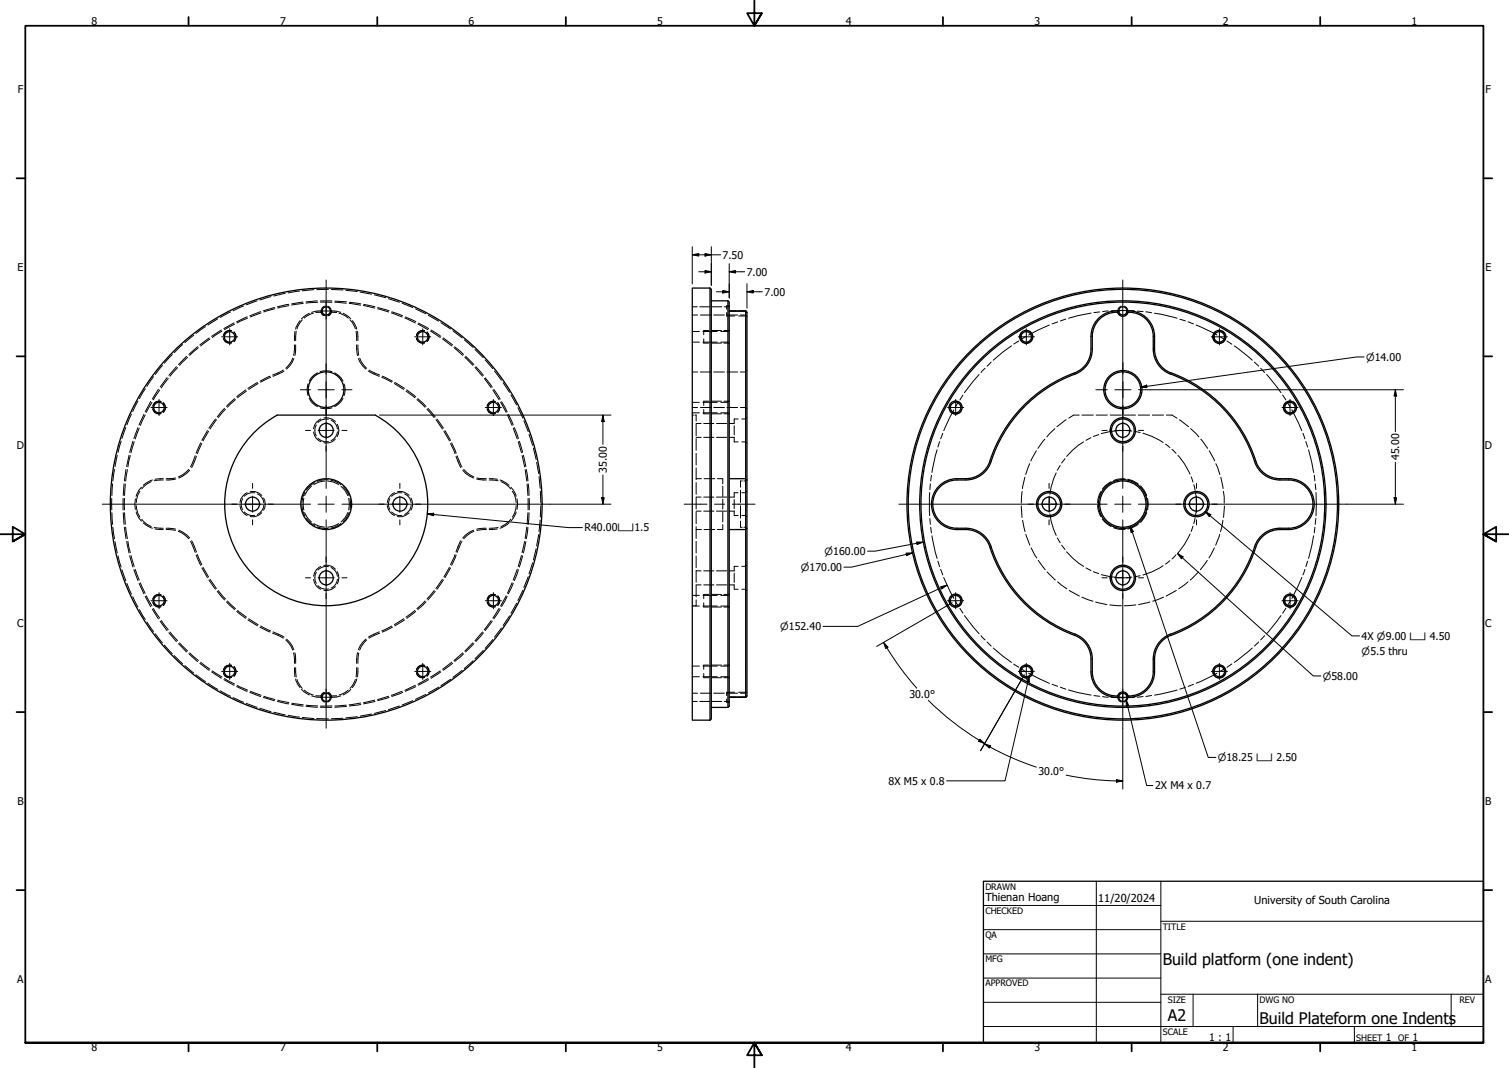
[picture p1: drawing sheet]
<svg xmlns="http://www.w3.org/2000/svg" width="594mm" height="420mm" viewBox="0 0 594 420" stroke-linecap="round" stroke-linejoin="round" font-family="sans-serif">
<!-- layer: Hidden (ANSI) -->
<g fill="none" stroke="#000" stroke-width=".39">
<path d="M101.2 118.3l-4.2 1.6M106.7 116.7l-4.4 1.3M112.3 115.4l-4.5 1M113.7 119.7l-4.5 1M117.9 114.5l-4.5 .7M119.3 118.9l-4.5 .6M119.4 119.4l-4.5 .6M123.6 114l-4.6 .4M125 118.4l-4.5 .4M125 118.9l-4.5 .3M126.1 118.4h4.6M126.2 118.9h4.5"/>
<path d="M129.3 113.8l-4.6 .2M130.4 113.9l4.6 .2M131.8 118.9l4.5 .4M131.8 118.5l4.6 .2M136.1 114.2l4.6 .5M137.5 119.4l4.5 .7M137.5 118.9l4.5 .6M141.8 114.9l4.4 .8M143.2 119.7l4.4 1M147.4 116l4.4 1.1M152.9 117.5l4.3 1.4M158.3 119.3l4.2 1.7"/>
<path d="M67.8 139.5l-3.1 3.4M71.9 135.6l-3.3 3.1M76.3 131.9l-3.5 2.9M77.8 136.4l-3.4 3M78.1 136.8l-3.4 3M80.9 128.5l-3.7 2.7M82.4 132.9l-3.7 2.8M82.6 133.4l-3.6 2.7M85.7 125.5l-3.8 2.4M87.1 129.8l-3.8 2.5M87.4 130.3l-3.8 2.5M87.9 133a2.38 2.38 0 0 0 3.3 1.9"/>
<path d="M90.7 122.7l-4 2.2M91.2 130.1a2.52 2.52 0 0 0-3.3 1.9M92.1 130.6a2.61 2.61 0 0 1 0 3.8M92.1 127l-4 2.3M92.3 127.6l-3.9 2.1M95.9 120.4l-4.1 1.9M97.3 124.6l-4.1 2M97.5 125.1l-4.2 1.9M102.6 122.6l-4.2 1.6M102.8 123.1l-4.2 1.6M108.1 120.9l-4.4 1.4M108.2 121.5l-4.3 1.2"/>
<path d="M113.7 120.2l-4.4 1M116 135.7l-.4 4M116.1 130.4l-.1 3.6M116.4 135.7l-.3 4.2M116.6 130.3l-.2 3.7M118.1 126.2l-1.6 2.6-.1 .7M119 125.8l-.9 1.1-1.1 2.4M121.8 123.2l-3.1 2.3M123.3 123.2l-2.4 1-1.1 .9M125.3 122.4l-2.6 .5M126 122.3h.8l-.1 .2M126.4 122.9l.3 .6 .8 .7"/>
<path d="M126.4 122.9l-2.1 .1M126.5 122.7l-.1 .2M130.4 122.7l.1 .2M130.5 122.9l-.3 .6-.9 .7M130.5 122.9l2 .1M130.8 122.3h-.8l.2 .2M131.6 122.4l2.6 .5M133.5 123.2l2.5 1 1.1 .9M135.1 123.2l3 2.3M137.8 125.8l.9 1.1 1.2 2.4M138.7 126.2l1.8 3.3M140.2 130.3l.2 3.7"/>
<path d="M140.4 135.7l.4 4.2M140.7 130.4l.2 3.6M140.9 135.7l.3 4M143.1 120.2l4.4 1M148.7 121.5l4.3 1.2M148.7 121l4.5 1.3M154.1 123.1l4.2 1.6M154.2 122.7l4.3 1.5M159.4 125.1l4.1 1.9M159.6 124.7l4.1 1.8M163.6 121.5l4 2M164 133a2.38 2.38 0 0 0 3.2 1.9"/>
<path d="M164.5 127.5l4 2.2M164.7 127.1l4 2.2M167.2 130.1a2.47 2.47 0 0 0-3.2 1.9M168.1 130.6a2.61 2.61 0 0 1 0 3.8M168.7 124.1l4 2.2M169.5 130.3l3.8 2.5M169.7 129.8l3.8 2.5M173.6 127l3.8 2.5M174.2 133.3l3.7 2.8M174.5 132.9l3.7 2.8M178.3 130.2l3.6 2.7M178.8 136.8l3.4 3"/>
<path d="M179 136.4l3.5 3M182.8 133.7l3.4 3M187 137.5l3.2 3.3M272.5 120.7h2M272.5 123.9h2.1M272.5 130.4h2.8M272.5 134.6h2.8M275.5 120.7h3.8M275.7 123.9h4.2M276.7 130.4h5.7M276.7 134.6h5.7M277.1 130v1.7"/>
<path d="M277.1 133.3v1.7M280.3 120.7h3.9M281 123.9h4.2M283.8 134.6l2.9 .1M285.1 120.7h2M286.1 120.3v1.3M286.1 123v1.3M286.2 123.9h4.2M286.7 130.3l-2.9 .1M286.9 134.9l.2 .1M287.1 130l-.2 .1M291.5 123.9l2.3 .2"/>
<path d="M293.6 122.4l.2 .1M293.9 122.7l.2 .2M293.9 124.2l.2 .2M54.3 157.8l-2 4.1M57.2 153l-2.3 3.8M59.3 158l-2.2 4M59.8 158.3l-2.2 3.9M60.5 148.2l-2.7 3.8M62.4 153.1l-2.5 3.9M62.9 153.5l-2.5 3.8M63.4 157.9a2.47 2.47 0 0 0-3.3 1.9M63.9 143.7l-2.7 3.6"/>
<path d="M64.3 158.4a2.61 2.61 0 0 1 0 3.8M65.8 148.6l-2.7 3.7M66.2 148.9l-2.7 3.7M69.5 144.3l-3 3.4M69.9 144.6l-3 3.4M73.5 140.2l-3.2 3.2M73.9 140.6l-3.2 3.1M92.4 156.8l-3.2 3.1M92.7 157.2l-3.2 3M96.7 153.4l-3.5 2.7M97 153.8l-3.5 2.7M101.3 150.5l-3.7 2.3"/>
<path d="M101.6 150.9l-3.7 2.3M106.3 148l-3.9 2M106.6 148.4l-4 1.9M111.5 145.6l-4.2 2M111.8 146l-4.3 2.1M115.3 140.9l-.7 1.4-2.1 2.6M115.7 141.1l-.7 1.5-2.2 2.6M121.3 151a7 7 0 0 0 0 4.6M121.7 156.7l.8 1.3 2.5 2M125 146.7l-2.5 1.9-.8 1.3M126 146.2a7.2 7.2 0 0 1 4.7 0M131.8 146.7l2.4 1.9 .9 1.3"/>
<path d="M135.1 156.7l-.9 1.3-2.4 2M135.4 151a6.1 6.1 0 0 1 0 4.6M141.1 141.1l.7 1.5 2.2 2.6M141.6 140.9l.6 1.4 2.1 2.6M145 146l4.3 2.1M145.4 145.6l4.1 2M150.3 148.4l3.9 1.9M150.5 148l4 2M155.3 150.9l3.6 2.3M155.4 150.5l3.9 2.3M159.8 153.8l3.5 2.7M160.1 153.4l3.5 2.7"/>
<path d="M164.1 157.2l3.2 3M164.5 156.8l3.2 3.1M183 140.5l3.2 3.2M183.3 140.2l3.3 3.2M187 144.6l2.9 3.4M187.3 144.3l3 3.4M190.7 148.9l2.7 3.6M191 141.6l3 3.4M191 148.6l2.8 3.7M194.1 153.5l2.4 3.8M194.4 153.2l2.5 3.8M194.7 146l2.7 3.6"/>
<path d="M195 157.9a2.47 2.47 0 0 0-3.2 1.9M196 158.4a2.61 2.61 0 0 1 0 3.8M197.1 158.2l2.2 4M197.5 158l2.1 4M198.1 150.5l2.5 3.8M201.2 155.4l2.2 3.9M272.5 158.3h2.8M272.5 146.3h2.1M275.7 146.3h4.2M276.7 158.3h5.7M277.1 157.8v1.7M281 146.3h4.2"/>
<path d="M286.2 146.3h4.2M286.7 158.1l-2.9 .2M287.1 157.8l-.2 .1M293.8 146.2l-2.3 .1M294.1 145.8l-.2 .2M46.2 179.1l-.9 4.5M47.7 173.6l-1.2 4.4M49.5 168.2l-1.5 4.3M50.8 179.1l-1 4.5M51.3 179.2l-.9 4.5M51.8 162.9l-1.8 4.2M52.3 173.6l-1.2 4.4"/>
<path d="M52.8 173.8l-1.2 4.3M54.3 168.3l-1.6 4.2M54.8 168.4l-1.6 4.3M56.6 163l-1.9 4.2M57.1 163.2l-1.9 4.2M60.1 160.8a2.38 2.38 0 0 0 3.3 1.9M76.8 179.3l-1.8 4.3M77.3 179.5l-1.9 4.4M79 174.2l-1.8 4.1M79.4 174.5l-1.7 4M81.7 169.4l-2.2 3.9M82.1 169.7l-2.2 3.8"/>
<path d="M84.8 164.9l-2.6 3.5M85.2 165.1l-2.5 3.7M88.4 160.6l-2.9 3.4M88.8 161l-2.9 3.3M123.4 170a4.9 4.9 0 0 0 2.9 3.8M124.5 167.2a4.4 4.4 0 0 0 0 4.3M125.2 172.4a4.4 4.4 0 0 0 4.1 1.3M126 160.4a7.2 7.2 0 0 0 4.7 0M126.3 164.8a4.8 4.8 0 0 0-2.9 3.9M127.5 164.4a4.8 4.8 0 0 1 4.5 1.5M129.3 165a4.3 4.3 0 0 0-4.1 1.3M130.4 165.3a4.4 4.4 0 0 1 2.4 3.5"/>
<path d="M132 172.7a4.3 4.3 0 0 1-4.5 1.5M132.8 166.9a4.9 4.9 0 0 1 0 4.8M132.8 169.9a4.4 4.4 0 0 1-2.4 3.5M168.1 161l2.8 3.3M168.5 160.6l2.8 3.4M171.6 165.1l2.6 3.7M172 164.9l2.6 3.5M174.8 169.7l2.1 3.8M175.2 169.4l2.2 3.9M177.4 174.5l1.7 4M177.8 174.2l1.8 4.1M179.5 179.5l1.9 4.4"/>
<path d="M180 179.3l1.9 4.3M191.8 160.8a2.38 2.38 0 0 0 3.2 1.9M199.8 163.2l1.8 4.2M200.2 163l1.9 4.2M202.1 168.4l1.5 4.3M202.5 168.3l1.6 4.2M203.9 160.4l2 4.1M204 173.8l1.3 4.3M204.5 173.6l1.2 4.4M205.5 179.2l1.1 4.5M206.1 179.1l.9 4.5M206.2 165.5l1.8 4.3"/>
<path d="M208.3 170.9l1.4 4.3M210 176.3l1.1 4.5M272.5 163.3h.5M272.5 162.4h2.8M272.5 160.3h2.1M273.6 163.3h.5v2.4M274.1 166.8v4.6M274.1 172.6v4.5M274.1 178.4v4.5M274.1 166.6h1.9M274.1 172.1h1.9M275.7 160.3h4.2"/>
<path d="M276.7 162.4h5.7M277.1 161.1v1.7M277.1 166.6h4M277.1 172.1h4M281 160.3h4.2M282.1 166.6h4M282.1 172.1h4M283.8 162.4l2.9 .1M286.2 160.3h4.2M286.9 162.7l.2 .2M287.1 172.1l2-.1v1.8h1.5M289.1 167.5v3.6"/>
<path d="M290.6 164.8h-1.5v1.8h-2M291.5 160.3l2.3 .2M292 173.8l1.8 .2M293.8 164.6l-1.8 .2M293.9 174.2l.2 .1M293.9 160.6l.2 .2M294.1 164.3l-.2 .2M408 177.3l-2.2 4M411.4 172.8l-2.8 3.6M415.3 168.6l-3.2 3.3M419.7 165.1l-3.6 2.8M424.9 163.3h-2.2l-1.9 1.2"/>
<path d="M426 163.3h4.4M431.5 163.3h4.4M437.1 163.3h4.4M442.6 163.3h4.4M448.1 163.3h4.5M453.6 163.3h4.5M459.2 163.3h2.2l2 1.2M464.3 165.1l3.6 2.8M468.8 168.6l3.2 3.3M472.8 172.8l2.6 3.6M476.1 177.3l2.1 4M44 196.1v4.5"/>
<path d="M44.3 190.4l-.2 4.5M45.1 184.7l-.7 4.5M48.5 196.1v4.5M48.8 190.4l-.3 4.5M49 196.1v4.5M49.3 190.4l-.3 4.5M49.6 184.7l-.6 4.5M50.2 184.8l-.7 4.5M53.3 196.3l-.2 2.1 .2 2M53.7 198.9l.6 3.1 .8 1.4M55.1 193.3l-.8 1.4-.6 3M55.7 191.7l-1 1.1-1.1 2.4"/>
<path d="M59.6 189.5a7.8 7.8 0 0 0-3.8 2.8M60 188.8l-3.6 2.1M64.3 188.3l-3.3 .3M64.3 188.8l-3.6 .3M69 188l-3.6 .3M69.2 188.4l-3.8 .4M74.3 184.7l-2.6 2.2-1.5 .7M74.7 185l-1.2 1.2-3.1 1.9M94.5 198.9a4.5 4.5 0 0 0 2.8 3.9M95.5 196.2a4.2 4.2 0 0 0 0 4.2M97.3 193.8a4.9 4.9 0 0 0-2.8 3.9M98.5 193.5a4.5 4.5 0 0 1 4.6 1.4"/>
<path d="M100.3 193.9a4.2 4.2 0 0 0-4.1 1.3M101.3 194.3a4.2 4.2 0 0 1 2.5 3.5M103.8 195.9a4.8 4.8 0 0 1 0 4.8M103.8 198.9a4.4 4.4 0 0 1-2.5 3.5M118.9 198.9l.4 2.3 .8 1.9M119.6 196.1a8.2 8.2 0 0 0 0 4.5M120.1 193.6l-.8 1.8-.4 2.4M122.6 191.3a8.3 8.3 0 0 0-2.6 3.7M124 189.8l-1.4 .9-2 2M127.8 189.3a7.7 7.7 0 0 0-4.2 1.4M129 189.3a7.7 7.7 0 0 1 4.3 1.4M129.2 188.8l-1.2-.1-3 .7"/>
<path d="M130.3 189l1.5 .3 2.4 1.4M134.2 191.3a8.3 8.3 0 0 1 2.7 3.7M135.1 191.4l1.2 1.4 1.2 2.3M137.2 196.1a8.2 8.2 0 0 1 0 4.5M137.8 196.1l.2 2.3-.2 2.1M152.5 198.9a4.9 4.9 0 0 0 2.8 3.9M153.5 196.2a4.2 4.2 0 0 0 0 4.2M155.3 193.8a4.8 4.8 0 0 0-2.8 3.9M156.5 193.5a4.5 4.5 0 0 1 4.5 1.4M158.2 193.9a4.2 4.2 0 0 0-4 1.3M159.3 194.3a4.1 4.1 0 0 1 2.6 3.5M161.8 195.9a4.8 4.8 0 0 1 0 4.8"/>
<path d="M161.9 198.9a4.3 4.3 0 0 1-2.6 3.5M182.2 185l1.1 1.2 3.1 1.9M182.6 184.7l2.6 2.2 1.4 .7M187.6 188.4l3.9 .4M187.8 188l3.7 .3M192.6 188.3l3.2 .3M192.6 188.8l3.5 .3M196.8 188.8l2.5 1.2 1.1 .9M197.2 189.5a8.3 8.3 0 0 1 3.8 2.8M201.2 191.7l.9 1.1 1.1 2.4M201.7 193.3l.9 1.4 .6 3M203.2 198.9l-.6 3.1-.9 1.4"/>
<path d="M203.5 196.3l.3 2.1-.3 2M206.8 184.8l.6 4.5M207.2 184.7l.6 4.5M207.5 190.4l.3 4.5M207.9 196.1v4.5M208 190.4l.3 4.5M208.3 196.1v4.5M211.3 181.9l.8 4.5M212.2 187.5l.5 4.6M212.7 193.2l.2 4.6M212.9 198.9l-.2 4.5M274.1 188.3h2.1"/>
<path d="M274.1 184.1v4.6M274.1 189.8v4.7M274.1 195.6v4.7M274.1 195.6h1.9M277.1 195.6h4M277.2 188.3h4.2M282.1 195.6h4M282.4 188.3h2.1v2.1M284.5 191.3v4M284.5 196.3v4M287.1 195.6h2M289.1 196.5v3.6"/>
<path d="M290.6 193.8h-1.5v1.8M291.5 192.8v4.9M291.5 198.9v4.9M292.2 189.2h-.7v2.4M293.8 193.7l-1.8 .1M293.8 189l-.9 .2M294.1 193.3l-.2 .2M294.1 188.7l-.2 .2M402.1 199.1l.3 4.5M402.4 193.3l-.3 4.6M403.5 187.7l-1 4.5M405.4 182.4l-1.6 4.3"/>
<path d="M432.1 198.9l.1 1.4 1.2 2.9M433.4 193.4l-1.2 3-.1 1.4M437.4 189.5l-2.4 1.7-1 1.2M442.9 188.4l-2.8 .1-1.7 .5M444 188.5l1.8 .6 2.3 1.3M449 191.2l1.3 1.6 1.1 2.2M451.7 196.1a8.2 8.2 0 0 1 0 4.5M478.7 182.4l1.6 4.3M480.6 187.7l.9 4.5M481.6 193.3l.4 4.6M482 199.1l-.3 4.5M44.1 201.7l.2 4.6"/>
<path d="M44.4 207.4l.7 4.5M45.3 213.1l.9 4.4M46.5 218.7l1.2 4.4M48.5 201.7l.3 4.6M49 207.4l.6 4.5M49 201.7l.3 4.5M49.5 207.4l.7 4.5M49.8 213.1l1 4.4M50.4 213l.9 4.4M51.1 218.7l1.2 4.4M51.6 218.5l1.2 4.4M53.6 201.4l1.1 2.5 1 1.1"/>
<path d="M55.8 204.3a7.8 7.8 0 0 0 3.8 2.8M56.4 205.7l3.6 2.1M60.7 207.5l3.6 .3M61 208.1l3.3 .2M65.4 208.3l3.6 .4M65.4 207.8l3.8 .4M70.2 209l1.5 .7 2.6 2.2M70.4 208.6l3.1 1.8 1.2 1.2M75 213l1.8 4.3M75.4 212.7l1.9 4.4M77.2 218.4l1.8 4M77.7 218.2l1.7 4"/>
<path d="M96.2 201.4a4.2 4.2 0 0 0 4.1 1.3M103.1 201.7a4.9 4.9 0 0 1-4.6 1.5M120 201.7a8.3 8.3 0 0 0 2.6 3.6M120.6 203.9l2 2 1.4 .9M123.6 206a7.7 7.7 0 0 0 4.2 1.4M125 207.2l3 .7h1.2M133.3 206a7.7 7.7 0 0 1-4.3 1.4M134.2 205.9l-2.4 1.5-1.5 .4M136.9 201.7a8.3 8.3 0 0 1-2.7 3.6M137.5 201.5l-1.2 2.3-1.2 1.4M154.2 201.4a4.4 4.4 0 0 0 4 1.3M161 201.7a4.9 4.9 0 0 1-4.5 1.5"/>
<path d="M179.1 218.2l-1.7 4M179.6 218.4l-1.8 4M181.4 212.7l-1.9 4.4M181.9 213l-1.9 4.3M186.4 208.6l-3.1 1.8-1.1 1.2M186.6 209l-1.4 .7-2.6 2.2M191.5 208.3l-3.7 .4M191.5 207.8l-3.9 .4M195.8 208.1l-3.2 .2M196.1 207.5l-3.5 .3M200.4 205.7l-1.1 .9-2.5 1.2M201 204.3a8.3 8.3 0 0 1-3.8 2.8"/>
<path d="M203.2 201.4l-1.1 2.5-.9 1.1M205.3 218.5l-1.3 4.4M205.7 218.7l-1.2 4.4M206.6 213l-1.1 4.4M207 213.1l-.9 4.4M207.4 207.4l-.6 4.5M207.8 207.4l-.6 4.5M207.8 201.7l-.3 4.5M208.3 201.7l-.3 4.6M211.1 215.9l-1.1 4.4M212.1 210.3l-.8 4.5M212.7 204.6l-.5 4.5"/>
<path d="M274.1 208.3h2.1M274.1 201.4v4.6M274.1 207.2v4.6M274.1 213v4.5M274.1 218.7v4.6M274.1 201.1h1.9M277.1 201.1h4M277.2 208.3h4.2M282.1 201.1h4M284.5 201.3v4M284.5 206.4v1.9h-2.1M287.1 201.1h2"/>
<path d="M289.1 201v1.8h1.5M291.5 205v2.4h.7M292 202.8l1.8 .2M292.9 207.4l.9 .2M293.9 203.2l.2 .1M293.9 207.8l.2 .1M402.6 204.7l.9 4.4M403.9 210.2l1.5 4.3M406 215.6l2.2 3.9M434 204.2l1 1.2 2.4 1.7M438.4 207.6l1.7 .5 2.8 .2M448.1 206.2l-2.3 1.4-1.8 .5"/>
<path d="M451.4 201.7l-1.1 2.2-1.3 1.6M478.1 215.6l-2.2 3.9M480.2 210.2l-1.6 4.3M481.5 204.7l-1 4.4M48 224.1l1.5 4.4M50 229.5l1.8 4.2M52.3 234.7l2 4.1M52.7 224.1l1.6 4.3M53.2 223.9l1.6 4.3M54.7 229.5l1.9 4.1M54.9 239.8l2.3 3.9M55.2 229.3l1.9 4.1"/>
<path d="M57.1 234.6l2.2 4.1M57.6 234.4l2.2 4M59.9 239.6l2.5 3.9M60.1 236.8a2.38 2.38 0 0 0 3.3 1.9M60.4 239.4l2.5 3.8M63.4 233.9a2.47 2.47 0 0 0-3.3 1.9M64.3 234.4a2.61 2.61 0 0 1 0 3.8M79.5 223.4l2.2 3.8M79.9 223.2l2.2 3.8M82.2 228.2l2.6 3.6M82.7 227.9l2.5 3.6M85.5 232.6l2.9 3.4"/>
<path d="M85.9 232.3l2.9 3.3M89.2 236.8l3.2 3M89.5 236.5l3.2 2.9M123.4 227.9a4.9 4.9 0 0 0 2.9 3.9M124.5 225.1a4.4 4.4 0 0 0 0 4.4M125.2 230.4a4 4 0 0 0 4.1 1.3M126.3 222.9a4.8 4.8 0 0 0-2.9 3.8M127.5 222.5a4.4 4.4 0 0 1 4.5 1.4M129.3 222.9a4.3 4.3 0 0 0-4.1 1.4M130.4 223.2a4.4 4.4 0 0 1 2.4 3.5M132 230.7a4.6 4.6 0 0 1-4.5 1.5M132.8 224.9a4.9 4.9 0 0 1 0 4.8"/>
<path d="M132.8 227.9a4.2 4.2 0 0 1-2.4 3.5M167.3 236.5l-3.2 2.9M167.7 236.8l-3.2 3M170.9 232.3l-2.8 3.3M171.3 232.6l-2.8 3.4M174.2 227.9l-2.6 3.6M174.6 228.2l-2.6 3.6M176.9 223.2l-2.1 3.8M177.4 223.4l-2.2 3.8M191.8 236.8a2.38 2.38 0 0 0 3.2 1.9M195 233.9a2.47 2.47 0 0 0-3.2 1.9M196 234.4a2.61 2.61 0 0 1 0 3.8"/>
<path d="M196.5 239.4l-2.4 3.8M196.9 239.6l-2.5 3.8M199.3 234.4l-2.2 4M199.6 234.6l-2.1 4M201.6 229.3l-1.8 4.1M202.1 229.5l-1.9 4.1M203.4 237.3l-2.2 4M203.6 223.9l-1.5 4.3M204.1 224.1l-1.6 4.3M205.9 232.2l-2 4.1M208 226.9l-1.8 4.2M209.7 221.4l-1.4 4.4"/>
<path d="M272.5 238.3h.5M272.5 234.2h2.8M272.5 238.4h2.8M274.1 224.5v4.6M274.1 230.2v4.7M274.1 236v2.3h-.5M274.1 224.6h1.9M274.1 230.1h1.9M276.7 234.2h5.7M276.7 238.4h5.7M277.1 233.8v1.7M277.1 237.2v1.6"/>
<path d="M277.1 224.6h4M277.1 230.1h4M282.1 224.6h4M282.1 230.1h4M283.8 238.4l2.9 .1M286.7 234.1l-2.9 .1M286.9 238.7l.2 .2M287.1 233.8l-.2 .1M287.1 230.1h2M289.1 225.5v3.7M289.1 230v1.8h1.5M290.6 222.8h-1.5v1.8h-2"/>
<path d="M292 231.8l1.8 .2M293.8 222.7l-1.8 .1M293.9 232.1l.2 .2M294.1 222.3l-.2 .2M408.7 220.5l2.8 3.6M412.2 225l3.3 3.2M416.4 228.9l3.6 2.7M420.9 232.3l4 2.2M426 234.9l4.3 1.6M431.4 236.8l4.4 1M436.9 238l4.6 .3M447.2 238l-4.6 .3"/>
<path d="M452.7 236.8l-4.5 1M458.1 234.9l-4.3 1.6M463.1 232.3l-4 2.2M467.7 228.9l-3.6 2.7M471.8 225l-3.2 3.2M475.3 220.5l-2.7 3.6M57.8 244.7l2.7 3.8M61.2 249.3l2.7 3.6M63.1 244.4l2.7 3.7M63.5 244.1l2.7 3.7M64.7 253.8l3.1 3.4M66.5 249l3 3.4"/>
<path d="M66.9 248.6l3 3.5M68.6 257.9l3.3 3.2M70.3 253.2l3.2 3.3M70.7 252.9l3.2 3.2M74.4 257.2l3.4 3.1M74.7 256.8l3.4 3M93.2 240.5l3.5 2.7M93.5 240.1l3.5 2.7M97.6 243.9l3.7 2.3M97.9 243.4l3.7 2.4M102.4 246.7l3.9 1.9M102.6 246.3l4 1.9"/>
<path d="M107.3 249.1l4.2 2M107.5 248.6l4.3 2.1M112.5 251.8l2.1 2.5 .7 1.5M112.8 251.4l2.2 2.6 .7 1.6M115.6 256.9l.4 4.1M116.1 256.8l.3 4.2M140.8 256.8l-.4 4.2M141.2 256.9l-.3 4.1M144 251.4l-2.2 2.6-.7 1.6M144.3 251.8l-2.1 2.5-.6 1.5M149.3 248.6l-4.3 2.1M149.5 249.1l-4.1 2"/>
<path d="M154.2 246.3l-3.9 1.9M154.5 246.7l-4 1.9M158.9 243.4l-3.6 2.4M159.3 243.9l-3.9 2.3M163.3 240.1l-3.5 2.7M163.6 240.5l-3.5 2.7M182.2 256.8l-3.4 3.1M182.5 257.2l-3.5 3M186.2 252.9l-3.2 3.2M186.2 259.9l-3.4 3.1M186.6 253.2l-3.3 3.3M189.9 248.6l-2.9 3.5"/>
<path d="M190.2 255.9l-3.2 3.2M190.3 249l-3 3.4M193.4 244.1l-2.7 3.7M193.8 244.4l-2.8 3.7M194 251.6l-3 3.5M197.4 247.1l-2.7 3.6M200.6 242.3l-2.5 3.8M72.8 261.9l3.5 2.9M77.2 265.5l3.7 2.6M78.7 261l3.7 2.7M79 260.5l3.6 2.7M81.9 268.8l3.8 2.4"/>
<path d="M83.3 264.3l3.8 2.5M83.6 263.9l3.8 2.5M86.7 271.8l4 2.1M87.9 264.6a2.38 2.38 0 0 0 3.3 2M88.1 267.4l4 2.2M88.4 266.9l3.9 2.2M91.2 261.7a2.52 2.52 0 0 0-3.3 1.9M91.8 274.4l4.1 1.9M92.1 262.2a2.61 2.61 0 0 1 0 3.8M93.2 270.1l4.1 1.9M93.3 269.7l4.2 1.8M97 276.7l4.2 1.6"/>
<path d="M98.4 272.4l4.2 1.6M98.6 271.9l4.2 1.6M102.3 278.6l4.4 1.4M103.7 274.4l4.4 1.3M103.9 273.9l4.3 1.3M109.2 275.9l4.5 1M109.3 275.4l4.4 1M114.8 277.1l4.5 .7M114.9 276.6l4.5 .7M116 262.7l.1 3.5M116.4 267.1l.1 .7 1.6 2.7M116.4 262.7l.2 3.7"/>
<path d="M117 267.3l1.1 2.4 .9 1.1M118.7 271.2l.9 .9 2.2 1.3M119.8 271.5l1.1 .9 2.4 1M120.5 277.9l4.5 .3M120.5 277.4l4.5 .3M122.7 273.8l2.6 .4M124.3 273.7l2.1 .1M126.1 278.2h4.6M126.4 273.8l.1 .2M126.7 274.1l.1 .2h-.8M127.5 272.5l-.8 .6-.3 .7M129.3 272.5l.9 .6 .3 .7"/>
<path d="M130.2 274.1l-.2 .2h.8M130.5 273.8l-.1 .2M130.7 277.7l-4.5 .1M132.5 273.7l-2 .1M134.2 273.8l-2.6 .4M136.3 277.4l-4.5 .3M136.4 277.9l-4.6 .3M137.1 271.5l-1.1 .9-2.5 1M138.1 271.2l-.9 .9-2.1 1.3M139.9 267.3l-1.2 2.4-.9 1.1M140.4 262.7l-.2 3.7M140.5 267.1l-1.8 3.4"/>
<path d="M140.9 262.7l-.2 3.5M142 276.6l-4.5 .7M142 277.1l-4.5 .6M147.5 275.4l-4.4 1.1M147.6 275.9l-4.4 1M151.8 279.5l-4.4 1.1M153 273.9l-4.3 1.3M153.2 274.4l-4.5 1.2M157.2 277.7l-4.3 1.5M158.3 271.9l-4.2 1.6M158.5 272.4l-4.3 1.6M162.5 275.6l-4.2 1.7"/>
<path d="M163.5 269.6l-4.1 2M163.7 270.1l-4.1 1.8M164 264.6a2.38 2.38 0 0 0 3.2 2M167.2 261.7a2.47 2.47 0 0 0-3.2 1.9M167.6 273.2l-4 1.9M168.1 262.2a2.61 2.61 0 0 1 0 3.8M168.5 266.9l-4 2.3M168.7 267.4l-4 2.1M172.7 270.3l-4 2.3M173.3 263.9l-3.8 2.5M173.5 264.3l-3.8 2.5M177.4 267.2l-3.8 2.5"/>
<path d="M177.9 260.5l-3.7 2.8M178.2 261l-3.7 2.7M181.9 263.7l-3.6 2.8M272.5 272.7h2.1M272.5 275.9h2M272.5 262h2.8M272.5 266.2h2.8M275.5 275.9h3.8M275.7 272.7h4.2M276.7 262h5.7M276.7 266.2h5.7M277.1 261.7v1.6"/>
<path d="M277.1 265v1.6M280.3 275.9h3.9M281 272.7h4.2M283.8 266.2l2.9 .2M285.1 275.9h2M286.1 272.3v1.4M286.1 275v1.3M286.2 272.7h4.2M286.7 261.9l-2.9 .1M286.9 266.6l.2 .1M287.1 261.6l-.2 .1M293.8 274.1l-.2 .1"/>
<path d="M293.8 272.5l-2.3 .2M294.1 273.8l-.2 .2M294.1 272.2l-.2 .2M107.8 280.2l4.5 1M113.4 281.4l4.5 .7M119 282.2l4.6 .5M124.7 282.7l4.6 .1M135 282.6l-4.6 .1M140.7 281.9l-4.6 .5M146.2 280.9l-4.4 .8"/>
</g>
<circle cx="293.6" cy="122.3" r=".19" fill="#000"/>
<!-- layer: Hidden Narrow (ANSI) -->
<g fill="none" stroke="#000" stroke-width=".39">
<path d="M88 133a2.37 2.37 0 0 0 3.2 1.9M91.2 130.2a2.45 2.45 0 0 0-3.2 1.8M92.1 130.7a2.47 2.47 0 0 1 0 3.6M127.8 120.4a1.96 1.96 0 0 0-1.4 1.9 1.96 1.96 0 0 0 1.4 1.9M129 120.4a2 2 0 0 1 1.4 1.9 2 2 0 0 1-1.4 1.9M164 133a2.37 2.37 0 0 0 3.2 1.9M167.2 130.2a2.45 2.45 0 0 0-3.2 1.8M168.1 130.7a2.47 2.47 0 0 1 0 3.6M277.1 130h1.9M277.1 135h1.9M280 130h4M280 135h4"/>
<path d="M285 130h2M285 135h2M286.1 120.3h.3M286.1 124.3h3.1M286.7 120.3h.4M287.1 122.3h2.6M290.8 124.3h3.1M291 122.3h2.6M402.4 130.7a2.35 2.35 0 0 0 0 3.6M403.3 130.2a2.45 2.45 0 0 1 3.2 1.8M406.5 133a2.37 2.37 0 0 1-3.2 1.9M440.1 122.6l.3 .8 .7 .7"/>
<path d="M441.4 120.4a2.08 2.08 0 0 0-1.3 2.1M442.7 120.4a1.89 1.89 0 0 1 1.3 2.1M444 122.6l-.3 .8-.8 .7M478.3 130.7a2.47 2.47 0 0 0 0 3.6M479.3 130.2a2.37 2.37 0 0 1 3.1 1.8M482.4 133a2.34 2.34 0 0 1-3.1 1.9M63.4 158a2.45 2.45 0 0 0-3.2 1.8M64.3 158.5a2.47 2.47 0 0 1 0 3.7M195 158a2.45 2.45 0 0 0-3.2 1.8M195.9 158.5a2.47 2.47 0 0 1 0 3.7M277.1 157.8h1.9M280 157.8h4"/>
<path d="M285 157.8h2M374.6 158.5a2.35 2.35 0 0 0 0 3.7M375.5 158a2.37 2.37 0 0 1 3.1 1.8M506.2 158.5a2.35 2.35 0 0 0 0 3.7M507.1 158a2.37 2.37 0 0 1 3.1 1.8M60.2 160.8a2.37 2.37 0 0 0 3.2 1.9M191.8 160.8a2.37 2.37 0 0 0 3.2 1.9M277.1 162.8h1.9M280 162.8h4M285 162.8h2M378.6 160.8a2.34 2.34 0 0 1-3.1 1.9M510.2 160.8a2.26 2.26 0 0 1-3.1 1.9"/>
<path d="M60.2 236.8a2.37 2.37 0 0 0 3.2 1.9M63.4 234a2.45 2.45 0 0 0-3.2 1.8M64.3 234.5a2.47 2.47 0 0 1 0 3.7M191.8 236.8a2.37 2.37 0 0 0 3.2 1.9M195 234a2.45 2.45 0 0 0-3.2 1.8M195.9 234.5a2.47 2.47 0 0 1 0 3.7M277.1 233.8h1.9M277.1 238.8h1.9M280 233.8h4M280 238.8h4M285 233.8h2M285 238.8h2"/>
<path d="M374.6 234.5a2.35 2.35 0 0 0 0 3.7M375.5 234a2.37 2.37 0 0 1 3.1 1.8M378.6 236.8a2.34 2.34 0 0 1-3.1 1.9M506.2 234.5a2.35 2.35 0 0 0 0 3.7M507.1 234a2.37 2.37 0 0 1 3.1 1.8M510.2 236.8a2.26 2.26 0 0 1-3.1 1.9M88 264.6a2.37 2.37 0 0 0 3.2 1.9M91.2 261.8a2.45 2.45 0 0 0-3.2 1.8M92.1 262.3a2.47 2.47 0 0 1 0 3.7M127.8 272.5a1.96 1.96 0 0 0-1.4 1.8 1.96 1.96 0 0 0 1.4 1.9M129 272.4a2 2 0 0 1 1.4 1.9 2 2 0 0 1-1.4 1.9M164 264.6a2.37 2.37 0 0 0 3.2 1.9"/>
<path d="M167.2 261.8a2.45 2.45 0 0 0-3.2 1.8M168.1 262.3a2.47 2.47 0 0 1 0 3.7M277.1 261.7h1.9M277.1 266.6h1.9M280 261.7h4M280 266.6h4M285 261.7h2M285 266.6h2M286.1 272.3h3.1M286.1 276.3h.3M286.7 276.3h.4M287.1 274.3h2.6"/>
<path d="M290.8 272.3h3.1M291 274.3h2.6M402.4 262.3a2.35 2.35 0 0 0 0 3.7M403.3 261.8a2.45 2.45 0 0 1 3.2 1.8M406.5 264.6a2.37 2.37 0 0 1-3.2 1.9M440.1 274.2a1.96 1.96 0 0 0 1.3 2M441.1 272.6l-.7 .6-.3 .8M442.9 272.6l.8 .6 .3 .8M444 274.2a1.96 1.96 0 0 1-1.3 2M478.3 262.3a2.47 2.47 0 0 0 0 3.7M479.3 261.8a2.37 2.37 0 0 1 3.1 1.8M482.4 264.6a2.34 2.34 0 0 1-3.1 1.9"/>
</g>
<!-- layer: Visible (ANSI) -->
<g fill="none" stroke="#000" stroke-width=".51">
<path d="M279.5 113.3h-7v170h7M279.5 113.3v170M279.5 113.3l.5 .5v169l-.5 .5M280 118.3h6.6M286.6 118.3l.5 .6v159l-.5 .4M286.6 118.3v160M287.1 122.3h6.5M287.1 122.4h6.5M293.6 122.3v.1M293.6 122.4v65.9l.5 .5M293.6 122.3l.5 .6v151l-.5 .4M429.5 137.4a10.5 10.5 0 0 1-8.6 10.1 55 55 0 0 0-31.2 33.9"/>
<path d="M429.5 132.3v5M430 137.4a10.5 10.5 0 0 1-6.9 9.8M430 132.3v5M440 122.9a9.5 9.5 0 0 0-10 9.4M440 122.8a2.13 2.13 0 0 0 2.1 1.6 2.13 2.13 0 0 0 2-1.6M440.4 122.3a10.1 10.1 0 0 0-10.9 10M440.4 122.3l-.4 .6M440.4 122.3a1.62 1.62 0 0 1 1.7-1.6 1.62 1.62 0 0 1 1.6 1.6M440.4 122.4a1.62 1.62 0 0 0 1.7 1.5 1.62 1.62 0 0 0 1.6-1.5M443.7 122.3a10.1 10.1 0 0 1 10.8 10M443.7 122.3l.4 .6M444.1 122.9a9.5 9.5 0 0 1 9.9 9.4"/>
<path d="M454 132.3v5M454 137.4a10.5 10.5 0 0 0 6.9 9.8M454.5 132.3v5M454.5 137.4a9.9 9.9 0 0 0 6.6 9.3 55.3 55.3 0 0 1 33.7 35.8 10 10 0 0 0 9.1 5.8M423.2 147.2a54.5 54.5 0 0 0-33 34.3M460.9 147.2a54.8 54.8 0 0 1 33.4 35.4 10.5 10.5 0 0 0 9.6 6.2M109 163.3h38.8M109.1 163.3a40 40 0 0 0-11.4 60.5 40 40 0 0 0 61.5 0 40 40 0 0 0-11.4-60.5M287.1 188.3h6.5v20l.5-.5M376.7 188.8a9.5 9.5 0 0 0-9.5 9.5 9.5 9.5 0 0 0 9.5 9.5M376.7 188.3a10 10 0 0 0-10 10 10 10 0 0 0 10 10M389.7 181.4a10 10 0 0 1-9.5 6.9h-3.5"/>
<path d="M390.2 181.6a10.5 10.5 0 0 1-10 7.2h-3.5M503.9 188.8a11.9 11.9 0 0 1 9.8 2.4 9.5 9.5 0 0 1 2.6 10.5 9.5 9.5 0 0 1-8.9 6.1h-3.5M503.9 188.3a12.4 12.4 0 0 1 10.1 2.5 10 10 0 0 1 2.7 11.1 10 10 0 0 1-9.3 6.4h-3.5M287.1 208.3h6.5v65.9M376.7 207.8a13.4 13.4 0 0 1 9.7 2l2.3 2.3 1.5 3M376.7 208.3a12.6 12.6 0 0 1 9.8 2.3l2.3 2.5 .9 2.1M389.7 215.2a55.2 55.2 0 0 0 34.3 35.1 10 10 0 0 1 5.5 9M390.2 215.1a54.5 54.5 0 0 0 33 34.4M503.9 207.8a10.5 10.5 0 0 0-10 7.3 54.5 54.5 0 0 1-33 34.4M503.9 208.3a10 10 0 0 0-9.5 7 55.1 55.1 0 0 1-34.4 35 10 10 0 0 0-5.5 9M423.2 249.4a10.5 10.5 0 0 1 6.8 9.9M429.5 259.3v5"/>
<path d="M430 259.3v5M454 259.3v5M454.5 259.3v5M460.9 249.4a10.5 10.5 0 0 0-6.9 9.9M280 278.3h6.6M287.1 274.3h6.5M287.1 274.2h6.5M293.6 274.2v.1M429.5 264.3a10.1 10.1 0 0 0 10.9 10M430 264.3a9.5 9.5 0 0 0 10 9.5M440 273.8a2.13 2.13 0 0 1 2.1-1.6 2.13 2.13 0 0 1 2 1.6M440 273.8l.4 .5"/>
<path d="M440.4 274.3a1.62 1.62 0 0 0 1.7 1.6 1.62 1.62 0 0 0 1.6-1.6M440.4 274.3a1.62 1.62 0 0 1 1.7-1.6 1.62 1.62 0 0 1 1.6 1.6M444.1 273.8l-.4 .5M454 264.3a9.5 9.5 0 0 1-9.9 9.5M454.5 264.3a10.1 10.1 0 0 1-10.8 10"/>
<circle cx="90.4" cy="132.5" r="2.06"/>
<circle cx="128.4" cy="122.3" r="1.62"/>
<circle cx="166.4" cy="132.5" r="2.06"/>
<circle cx="404" cy="132.5" r="2.57"/>
<circle cx="404" cy="132.5" r="2.06"/>
<circle cx="480" cy="132.5" r="2.57"/>
<circle cx="480" cy="132.5" r="2.06"/>
<circle cx="128.4" cy="153.3" r="7"/>
<circle cx="442.1" cy="153.3" r="7"/>
<circle cx="442.1" cy="153.3" r="7.5"/>
<circle cx="62.6" cy="160.3" r="2.06"/>
<circle cx="128.4" cy="169.3" r="2.76"/>
<circle cx="194.2" cy="160.3" r="2.06"/>
<circle cx="376.2" cy="160.3" r="2.57"/>
<circle cx="376.2" cy="160.3" r="2.06"/>
<circle cx="442.1" cy="169.3" r="2.76"/>
<circle cx="442.1" cy="169.3" r="4.5"/>
<circle cx="442.1" cy="169.3" r="5"/>
<circle cx="507.8" cy="160.3" r="2.57"/>
<circle cx="507.8" cy="160.3" r="2.06"/>
<circle cx="99.4" cy="198.3" r="2.76"/>
<circle cx="128.4" cy="198.3" r="85"/>
<circle cx="128.4" cy="198.3" r="10"/>
<circle cx="157.4" cy="198.3" r="2.76"/>
<circle cx="413" cy="198.3" r="2.76"/>
<circle cx="413" cy="198.3" r="4.5"/>
<circle cx="413" cy="198.3" r="5"/>
<circle cx="442" cy="198.3" r="85"/>
<circle cx="442" cy="198.3" r="84.5"/>
<circle cx="442" cy="198.3" r="80"/>
<circle cx="442" cy="198.3" r="79.5"/>
<circle cx="442.1" cy="198.3" r="9.6"/>
<circle cx="442.1" cy="198.3" r="9.1"/>
<circle cx="471" cy="198.3" r="2.76"/>
<circle cx="471" cy="198.3" r="4.5"/>
<circle cx="471" cy="198.3" r="5"/>
<circle cx="62.6" cy="236.3" r="2.06"/>
<circle cx="128.4" cy="227.3" r="2.76"/>
<circle cx="194.2" cy="236.3" r="2.06"/>
<circle cx="376.2" cy="236.3" r="2.57"/>
<circle cx="376.2" cy="236.3" r="2.06"/>
<circle cx="442.1" cy="227.3" r="2.76"/>
<circle cx="442.1" cy="227.3" r="4.5"/>
<circle cx="442.1" cy="227.3" r="5"/>
<circle cx="507.8" cy="236.3" r="2.57"/>
<circle cx="507.8" cy="236.3" r="2.06"/>
<circle cx="90.4" cy="264.2" r="2.06"/>
<circle cx="128.4" cy="274.3" r="1.62"/>
<circle cx="166.4" cy="264.2" r="2.06"/>
<circle cx="404" cy="264.2" r="2.57"/>
<circle cx="404" cy="264.2" r="2.06"/>
<circle cx="480" cy="264.2" r="2.57"/>
<circle cx="480" cy="264.2" r="2.06"/>
</g>
<g fill="#000">
<circle cx="440.4" cy="122.3" r=".25"/>
<circle cx="443.7" cy="122.3" r=".25"/>
<circle cx="440.4" cy="274.3" r=".25"/>
<circle cx="443.7" cy="274.3" r=".25"/>
</g>
<!-- layer: Border (ANSI) -->
<g fill="none" stroke="#000" stroke-width=".7">
<path d="M74.2 6.7v3.4M148.5 6.7v3.4M222.8 6.7v3.4M297 .2v9.9l-2.9-4.9h5.8l-2.9 4.9 2.9-4.9M371.2 6.7v3.4M445.5 6.7v3.4M519.7 6.7v3.4M6.5 70.1h3.5M584 70.1h3.4M6.5 140.2h3.5M584 140.2h3.4M0 210.2h10l-5-3v5.8l5-2.8-5 2.8"/>
<path d="M594 210.2h-10l5-3v5.8l-5-2.8 5 2.8M6.5 280.1h3.5M584 280.1h3.4M6.5 350.2h3.5M584 350.2h3.4M10 410.2v-400.1h574v400.1h-574h574M74.2 410.2v3.4M148.5 410.2v3.4M222.8 410.2v3.4M299.9 415.1l-2.9-4.9 2.9 4.9h-5.8l2.9-4.9v10M371.2 410.2v3.4M445.5 410.2v3.4"/>
<path d="M519.7 410.2v3.4"/>
</g>
<!-- layer: Title (ANSI) -->
<g fill="none" stroke="#000" stroke-width=".39">
<path d="M387.2 356.2h69.8M431.6 346.7v63.5M457 346.7v63.5M387.2 365.7h69.8M387.2 375.3h69.8M457 362.4h127M387.2 384.8h69.8M387.2 394.3h69.8M457 391.1h127M469.7 391.1v12.7M495.1 391.1v12.7M571.3 391.1v12.7"/>
<path d="M387.2 403.8h196.8M485.5 403.8v6.4M533.2 403.8v6.4"/>
</g>
<path d="M387.2 346.7h196.8v63.5h-196.8z" fill="none" stroke="#000" stroke-width=".51"/>
<!-- layer: Sketch Geometry (ANSI) -->
<g fill="none" stroke="#000" stroke-width=".39">
<path d="M398.2 136.1l-7.2 5.6M401.1 134.2l-2 1.2M403.9 132.3l-1.9 1.2M413.1 127.9l-8.2 3.9M416.4 126.7l-2.2 .7M419.6 125.5l-2.2 .8M429.6 123.2l-8.9 2M432.9 122.7l-2.2 .3M436.4 122.3l-2.3 .3M437.5 122.3h9.1M447.7 122.4l2.3 .2M451.1 122.7l2.3 .3"/>
<path d="M454.5 123.2l8.9 2M464.5 125.6l2.2 .6M467.7 126.6l2.1 .8M470.9 127.9l8.2 3.9M480.1 132.4l2 1.1M483 134.2l1.9 1.2M485.9 136.1l7.1 5.6M377.3 158.3l-1.3 2M379.1 155.4l-1.2 1.9M385.4 147.4l-5.7 7.1M387.8 144.9l-1.6 1.6M390.2 142.5l-1.6 1.6"/>
<path d="M493.8 142.5l1.7 1.6M496.3 144.9l1.5 1.6M498.7 147.4l5.6 7.1M505 155.4l1.2 1.9M506.8 158.3l1.2 2M368.9 177l-2 8.8M370 173.7l-.7 2.2M371.2 170.5l-.9 2.1M375.5 161.3l-4 8.2M426.6 173.8l-4.5 3.4-2.2 2.4M429.5 172.2l-2 1M432.6 171l-2.1 .7"/>
<path d="M442.3 169.4a26.9 26.9 0 0 0-8.7 1.2M443.4 169.4l2.2 .2M446.7 169.7l2.2 .5M450 170.4a27.4 27.4 0 0 1 7.9 3.7M458.9 174.7l1.7 1.4M461.4 176.8l1.6 1.6M463.7 179.2a25.7 25.7 0 0 1 4.8 7.3M508.6 161.2l3.9 8.3M513 170.5l.7 2.1M514.1 173.7l.7 2.2M515.2 177l1.9 8.8M366 193.8v9.1"/>
<path d="M366.3 190.4l-.2 2.2M366.7 187l-.3 2.2M413.1 198.9l.1 2.2M413.2 195.6l-.1 2.2M415.8 186l-2 5.6-.5 2.9M417.4 183.1l-1.2 1.9M419.3 180.4l-1.3 1.8M468.9 187.6l.7 2.1M470 190.7l.5 2.1M470.7 193.9a25.8 25.8 0 0 1 0 8.8M517.4 187l.3 2.2M517.8 190.4l.2 2.2"/>
<path d="M518.1 193.8v9.1M366.1 204l.2 2.3M366.4 207.4l.3 2.3M366.9 210.8l2 8.9M413.3 202.2l.5 2.8 2 5.6M416.2 211.6l1.2 1.9M418 214.5l1.3 1.7M419.9 217.1l2.2 2.3 4.5 3.4M463 218.3l-1.6 1.6M468.5 210.1a27.4 27.4 0 0 1-4.8 7.4M469.6 207l-.7 2.1M470.5 203.8l-.5 2.2"/>
<path d="M517.1 210.8l-1.9 8.9M517.7 207.4l-.3 2.3M518 204l-.2 2.3M369.3 220.8l.7 2.1M370.3 224l.9 2.2M371.5 227.2l4 8.2M376 236.4l1.3 2M377.9 239.3l1.2 1.9M427.5 223.4l2 1.1M430.5 224.9l2.1 .8M433.6 226a26.9 26.9 0 0 0 8.7 1.2M445.6 227.1l-2.2 .1"/>
<path d="M448.9 226.5l-2.2 .4M457.9 222.5a27.4 27.4 0 0 1-7.9 3.7M460.6 220.6l-1.7 1.3M506.2 239.3l-1.2 1.9M508 236.4l-1.2 2M512.5 227.2l-3.9 8.2M513.7 224l-.7 2.2M514.8 220.8l-.7 2.1M379.7 242.2l5.7 7.1M386.2 250.1l1.6 1.7M388.6 252.6l1.6 1.6M391 254.9l7.2 5.7"/>
<path d="M493 254.9l-7.1 5.7M495.5 252.6l-1.7 1.6M497.8 250.1l-1.5 1.7M504.3 242.2l-5.6 7.1M399.1 261.3l2 1.2M402 263.1l1.9 1.2M404.9 264.8l8.2 4M414.2 269.2l2.2 .8M417.4 270.4l2.2 .7M420.7 271.4l8.9 2.1M430.7 273.7l2.2 .2M434.1 274l2.3 .3"/>
<path d="M437.5 274.4h9.1M450 274l-2.3 .3M453.4 273.6l-2.3 .4M463.4 271.4l-8.9 2.1M466.7 270.4l-2.2 .7M469.8 269.2l-2.1 .8M479.1 264.8l-8.2 4M482.1 263.1l-2 1.2M484.9 261.2l-1.9 1.4"/>
</g>
<!-- layer: Dimension (ANSI) -->
<g fill="none" stroke="#000" stroke-width=".39">
<path d="M272.5 97.1v14.6M277.6 99.7l2.4 .5-2.4 .6zM280 97.1v15.1M272.5 100.2l2.6-.5v1.1zM272.5 100.2h11.2M275.1 106.9h4.9M277.6 106.4l2.4 .5-2.4 .5zM282.1 114.8h5M284.5 114.3l2.6 .5-2.6 .5zM287.1 106.9l2.5-.5v1zM287.1 106.9h6.1M287.1 103.7v13.5"/>
<path d="M294.1 114.8l2.4-.5v1zM294.1 114.8h6.1M294.1 111.6v9.6M449 152.4l2.4-.9 .1 1zM452.8 153.3h99.7M537 140.4h-3l-85 12M549.3 153.3l.5 2.5h-1zM549.3 153.3v16.5M149.4 163.3h44.7M194.3 163.3h46.2M237.4 163.3l.5 2.5h-1zM237.4 163.3v11.5"/>
<path d="M216.6 198.4h23.9M236.9 195.8h1l-.5 2.6zM237.4 186.9v11.5M530.2 198.4h22.3M548.8 195.8h1l-.5 2.6zM549.3 181.8v16.6M168.2 202.2l2.6-.3-.1 1zM168.2 202.2l55.6 5.4h5.5M356.7 217.6l2.5-.1-2.3 1.1zM359.2 217.5l-24 5.6h-3M360.9 213.2l2.5 .1-2.3 .9zM363.4 213.3l-18.8 3.5h-3"/>
<path d="M444.9 207l1.3 2.1-.9 .4zM444.9 207l30.8 91h3M463.5 217.7l2.3 1.4-.7 .7zM463.5 217.7l53.5 48.2h3M474.5 201.2l2.2 1.3-.6 .7zM474.5 201.2l57.8 49h2.9M370.3 230.8l2.5-.6-2 1.5zM372.8 230.2l-35.1 16.2h-13.7M374.8 237.2l-29.7 17.1M347.9 252.7l1.7 1.9-.9 .5zM347.9 252.7l1.2 2.2M349.2 254.8l5.5 8.2 6.2 7.7"/>
<path d="M365.4 275.5a110.5 110.5 0 0 0 22.3 17M385.8 290.8l1.9 1.7-2.4-.9zM386.1 295.3l17.1-29.8-17.2 29.9M387.6 292.7l2.4 .7-.5 .9zM387.6 292.7l9.8 5 10.6 4.1M442 286.5v23.9M419.7 304.9l9.9 1.6 9.9 .7M439.5 306.7l2.5 .6-2.5 .4zM439.5 307.2l2.5 .1"/>
</g>
<g fill="#000">
<path d="M272.5 100.2l2.6-.5v1.1zM277.6 99.7l2.4 .5-2.4 .6zM277.6 106.4l2.4 .5-2.4 .5zM284.5 114.3l2.6 .5-2.6 .5zM287.1 106.9l2.5-.5v1zM294.1 114.8l2.4-.5v1zM449 152.4l2.4-.9 .1 1zM549.3 153.3l.5 2.5h-1zM237.4 163.3l.5 2.5h-1zM236.9 195.8h1l-.5 2.6zM548.8 195.8h1l-.5 2.6zM168.2 202.2l2.6-.3-.1 1z"/>
<path d="M356.7 217.6l2.5-.1-2.3 1.1zM360.9 213.2l2.5 .1-2.3 .9zM444.9 207l1.3 2.1-.9 .4zM463.5 217.7l2.3 1.4-.7 .7zM474.5 201.2l2.2 1.3-.6 .7zM370.3 230.8l2.5-.6-2 1.5zM347.9 252.7l1.7 1.9-.9 .5zM385.8 290.8l1.9 1.7-2.4-.9zM387.6 292.7l2.4 .7-.5 .9zM439.5 306.7l2.5 .6-2.5 .4z"/>
</g>
<!-- layer: Center Mark (ANSI) -->
<g fill="none" stroke="#000" stroke-width=".39">
<path d="M128.4 119.2v6.3M128.4 110.2v81.9M442 110.2v81.9M87.2 132.5h6.4M90.4 129.3v6.4M125.2 122.3h6.4M163.3 132.5h6.3M166.4 129.3v6.4M400.9 132.5h6.3M404.1 129.3v6.4M476.9 132.5h6.3M480.1 129.3v6.4"/>
<path d="M62.6 157.1v6.4M118.2 153.3h4M125.2 153.3h6.4M134.6 153.3h4M194.2 157.1v6.4M376.2 157.1v6.4M431.4 153.3h4.5M438.9 153.3h6.4M442.1 142.7v4.5M442.1 150.2v6.3M442.1 159.5v4.5M448.2 153.3h4.6"/>
<path d="M507.9 157.1v6.4M59.4 160.3h6.4M120.3 169.3h1.9M125.2 169.3h6.4M134.6 169.3h2M191.1 160.3h6.3M373.1 160.3h6.3M433.8 169.3h2.1M438.8 169.3h6.4M448.2 169.3h2M504.7 160.3h6.3M40.3 198.4h81.9"/>
<path d="M99.4 190.2v1.9M99.4 195.2v6.3M125.2 198.4h6.4M128.4 195.2v6.3M134.6 198.4h82M157.4 190.2v1.9M157.4 195.2v6.3M353.9 198.4h82M413 190.2v1.9M413 195.2v6.3M438.8 198.4h6.4M442 195.2v6.3"/>
<path d="M448.2 198.4h82M471 190.2v1.9M471 195.2v6.3M99.4 204.5v2M128.4 204.5v82M157.4 204.5v2M413 204.5v2M442 204.5v82M471 204.5v2M59.4 236.3h6.4M62.6 233.2v6.3M120.3 227.3h1.9"/>
<path d="M125.2 227.3h6.4M134.6 227.3h2M191.1 236.3h6.3M194.2 233.2v6.3M373.1 236.3h6.3M376.2 233.2v6.3M433.8 227.3h2.1M438.8 227.3h6.4M448.2 227.3h2M504.7 236.3h6.3M507.9 233.2v6.3M87.2 264.1h6.4"/>
<path d="M90.4 261v6.3M125.2 274.3h6.4M128.4 271.1v6.4M163.3 264.1h6.3M166.4 261v6.3M400.9 264.1h6.3M404.1 261v6.3M438.8 274.3h6.4M442 271.1v6.4M476.9 264.1h6.3M480.1 261v6.3"/>
</g>
<!-- layer: Centerline (ANSI) -->
<path d="M269.4 198.4h8.9M281.3 198.4h4M288.3 198.4h8.9" fill="none" stroke="#000" stroke-width=".39"/>
<!-- layer: Symbol (ANSI) -->
<path d="M405.3 265.8l-.1 2.5-1-.2zM405.3 265.8l-9.6 41.4h-23M443.4 275.3l1 2.3-1 .3zM443.4 275.3l8 33.7h2.5" fill="none" stroke="#000" stroke-width=".39"/>
<path d="M405.3 265.8l-.1 2.5-1-.2zM443.4 275.3l1 2.3-1 .3z" fill="#000"/>
<g font-size="6.3">
<text x="457.8" y="379.6">Build platform (one indent)</text>
<text x="459.7" y="401.7">A2</text>
<text x="495.9" y="402.9">Build Plateform one Indents</text>
</g>
<g font-size="4.3">
<text x="387.9" y="354.5">Thienan Hoang</text>
<text x="432.4" y="354.8">11/20/2024</text>
<text x="493.8" y="355.8">University of South Carolina</text>
</g>
<g font-size="4.2">
<text x="36" y="9.8">8</text>
<text x="110.2" y="9.8">7</text>
<text x="184.5" y="9.8">6</text>
<text x="258.8" y="9.8">5</text>
<text x="333" y="9.8">4</text>
<text x="407.2" y="9.8">3</text>
<text x="481.5" y="9.8">2</text>
<text x="555.8" y="9.8">1</text>
<text x="7" y="36.7">F</text>
<text x="584.8" y="36.7">F</text>
<text x="284.5" y="101.8">7.50</text>
<text x="6.9" y="106.7">E</text>
<text x="584.8" y="106.7">E</text>
<text x="294" y="108.4">7.00</text>
<text x="301" y="116.3">7.00</text>
<text x="6.7" y="176.7">D</text>
<text x="584.5" y="176.7">D</text>
<text x="550.9" y="181" transform="rotate(-90 550.9 181)">45.00</text>
<text x="238.9" y="186" transform="rotate(-90 238.9 186)">35.00</text>
<text x="230.1" y="209.1">R40.00⌴1.5</text>
<text x="6.8" y="246.7">C</text>
<text x="536.1" y="251.6">4X ⌀9.00 ⌴ 4.50</text>
<text x="584.6" y="246.7">C</text>
<text x="358" y="274.6">30.0°</text>
<text x="408.8" y="305">30.0°</text>
<text x="349.8" y="308.7">8X M5 x 0.8</text>
<text x="454.7" y="310.6">2X M4 x 0.7</text>
<text x="6.9" y="316.7">B</text>
<text x="584.7" y="316.7">B</text>
<text x="6.8" y="386.7">A</text>
<text x="584.6" y="386.7">A</text>
<text x="36" y="413.6">8</text>
<text x="110.2" y="413.6">7</text>
<text x="184.5" y="413.6">6</text>
<text x="258.8" y="413.6">5</text>
<text x="333" y="413.6">4</text>
<text x="407.2" y="413.6">3</text>
<text x="476" y="409.4">1 : 1</text>
<text x="481.5" y="413.6">2</text>
<text x="545.5" y="409.4">1</text>
<text x="555.8" y="413.6">1</text>
<text x="556.1" y="409.4">1</text>
</g>
<g font-size="3.9">
<text x="537.8" y="141.9">⌀14.00</text>
<text x="324.6" y="218.3">⌀160.00</text>
<text x="315.3" y="224.6">⌀170.00</text>
<text x="307.1" y="247.9">⌀152.40</text>
<text x="536.1" y="257.6">⌀5.5 thru</text>
<text x="520.8" y="267.4">⌀58.00</text>
<text x="479.5" y="299.4">⌀18.25 ⌴ 2.50</text>
</g>
<g font-size="3.5">
<text x="387.9" y="350">DRAWN</text>
<text x="387.9" y="359.5">CHECKED</text>
<text x="457.8" y="365.7">TITLE</text>
<text x="387.9" y="369">QA</text>
<text x="387.9" y="378.6">MFG</text>
<text x="387.9" y="388.1">APPROVED</text>
<text x="459.7" y="394.4">SIZE</text>
<text x="495.9" y="394.4">DWG NO</text>
<text x="574.5" y="394.4">REV</text>
<text x="457.8" y="407.1">SCALE</text>
<text x="534" y="409.4">SHEET</text>
<text x="550.4" y="409.4">OF</text>
</g>
</svg>
